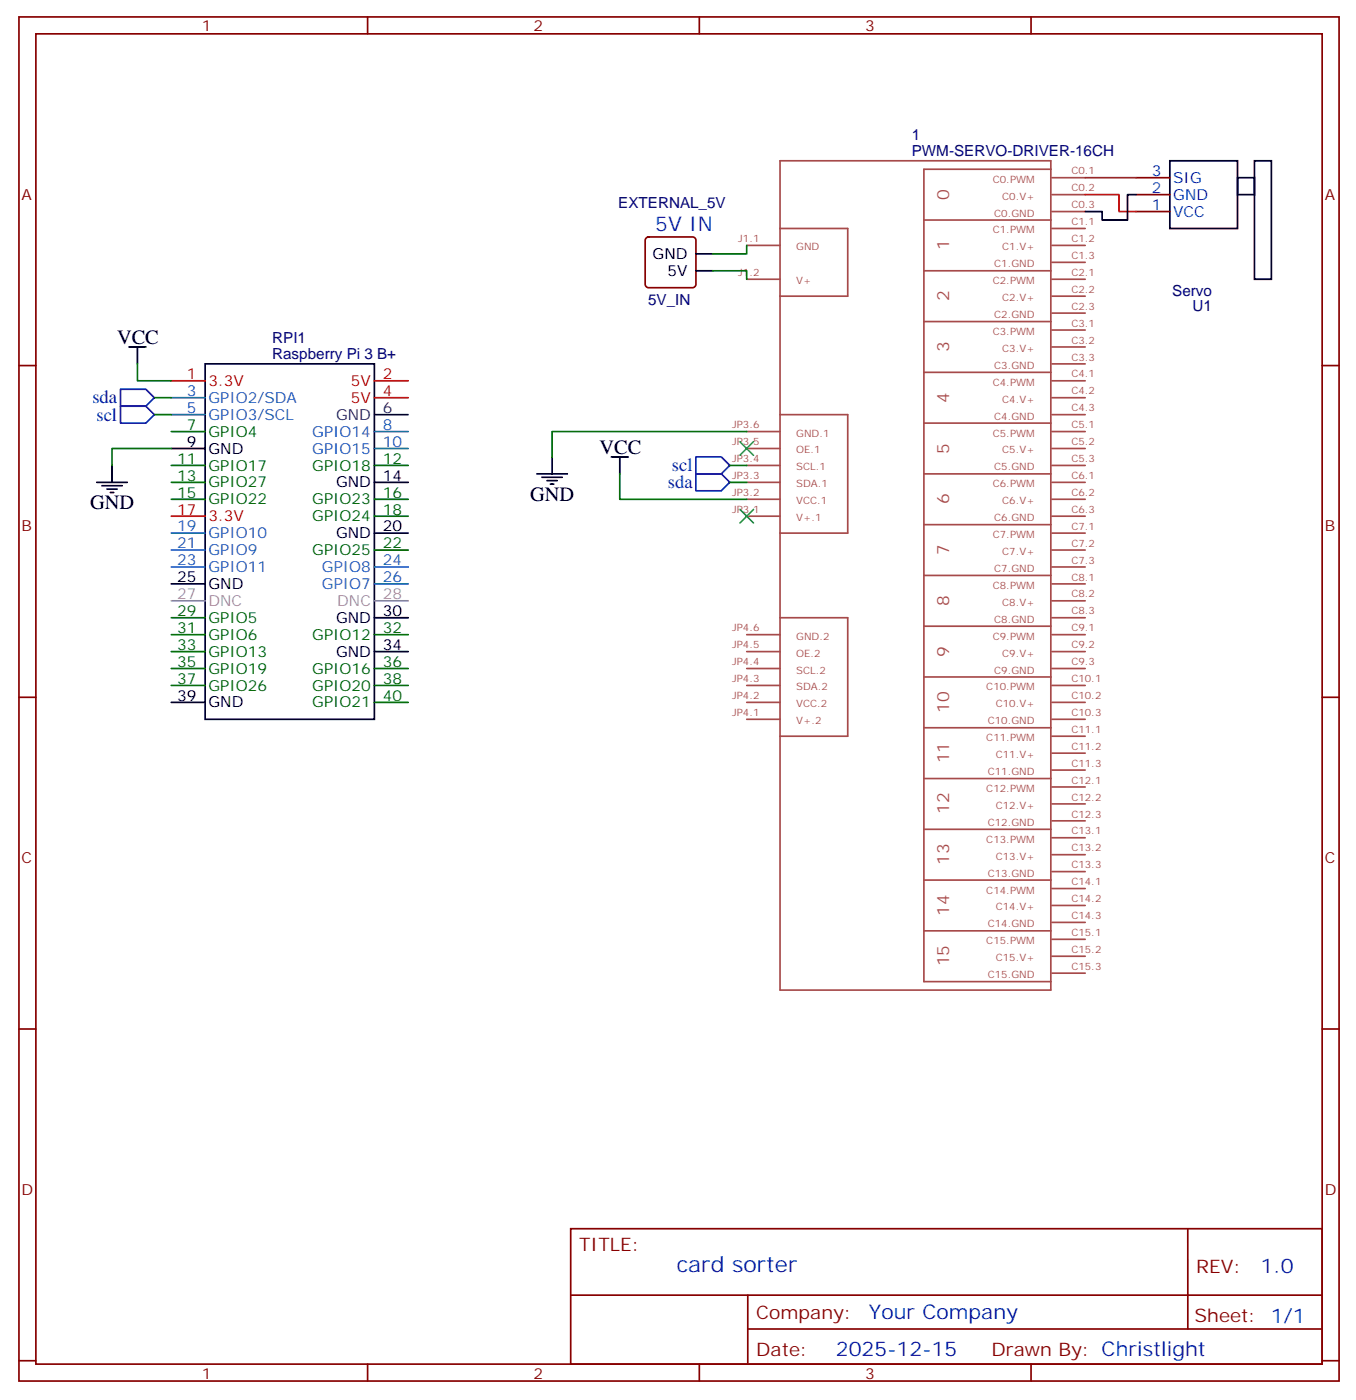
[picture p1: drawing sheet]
<svg xmlns="http://www.w3.org/2000/svg" width="283mm" height="292mm" viewBox="0 0 283 292" stroke-linecap="round" stroke-linejoin="round" font-family="sans-serif">
<g fill="none" stroke="#870000" stroke-width=".35">
<path d="M4 3.5h275.1v284.4h-275.1zM7.5 7.1h268.1v277.2h-268.1zM76.6 3.5v3.6M145.8 3.5v3.6M214.9 3.5v3.6M236.8 37h7M134.7 49.6l.5-.2h9.2a.71 .71 0 0 1 .7 .7v9.2a.76 .76 0 0 1-.7 .7h-9.2a.76 .76 0 0 1-.7-.7v-9.2zM236.8 44.1h7M236.8 40.6h7M4 76.2h3.5M275.6 76.2h3.5M4 145.3h3.5"/>
<path d="M275.6 145.3h3.5M4 214.5h3.5M275.6 214.5h3.5M119 256.1h156.6v28.2h-156.6zM247.6 256.1v20.9M119 270h156.5M155.9 277h119.6M155.9 270v14.1M4 283.6h3.5M76.6 284.3v3.6M145.8 284.3v3.6M214.9 284.3v3.6"/>
<path d="M275.6 283.6h3.5"/>
</g>
<g fill="none" stroke="#000" stroke-width=".35">
<path d="M243.8 33.5h14.2v14.1h-14.2zM258 37h3.5v3.6h-3.5zM261.5 33.5h3.5v24.7h-3.5zM145.1 56.4h3.5M145.1 52.9h3.5M236.8 40.6h-1.8v5.3h-5.3v-1.8h-3.5M26.9 72.3h3.5M28.6 72.3v3.5M42.8 75.8h35.2v74.1h-35.2zM23.4 97v3.5M35.7 93.5h7.1M111.9 98.8h6.4"/>
<path d="M113 99.5h4.2M115.1 95.2v3.6M127.4 95.2h3.6M129.2 95.2v3.6M20.2 100.5h6.3M21.2 101.2h4.3M22.3 102h2.1M23 102.7h.7M78 100.5h7.1M78 111.1h7.1M114 100.2h2.1M114.7 100.9h.7"/>
<path d="M35.7 121.7h7.1M78 128.8h7.1M78 135.8h7.1M35.7 146.4h7.1"/>
</g>
<path d="M226.2 40.6h7.1v3.5h3.5M35.7 79.4h7.1M78 79.4h7.1M78 82.9h7.1M35.7 107.6h7.1" fill="none" stroke="#f00" stroke-width=".35"/>
<path d="M35.7 82.9h7.1M35.7 86.4h7.1M78 90h7.1M78 93.5h7.1M35.7 111.1h7.1M35.7 114.7h7.1M35.7 118.2h7.1M78 118.2h7.1M78 121.7h7.1" fill="none" stroke="#06c" stroke-width=".35"/>
<path d="M78 86.4h7.1" fill="none" stroke="#333" stroke-width=".35"/>
<g fill="none" stroke="#060" stroke-width=".35">
<path d="M35.7 90h7.1M35.7 97h7.1M78 97h7.1M35.7 100.5h7.1M35.7 104.1h7.1M78 104.1h7.1M78 107.6h7.1M78 114.7h7.1M35.7 128.8h7.1M35.7 132.3h7.1M35.7 135.8h7.1M35.7 139.3h7.1"/>
<path d="M78 132.3h7.1M78 139.3h7.1M35.7 142.9h7.1M78 142.9h7.1M78 146.4h7.1"/>
</g>
<path d="M35.7 125.2h7.1M78 125.2h7.1" fill="none" stroke="#999" stroke-width=".35"/>
<g fill="none" stroke="#a64a4a" stroke-width=".35">
<path d="M162.6 33.5h56.4v172.9h-56.4zM219 35.3h-26.4v169.3h26.4M219.3 37h6.9M155.6 51.2h7M155.6 58.2h7M162.6 47.6h14.1v14.1h-14.1M192.6 45.9h26.4M192.6 56.4h26.4M219.3 40.6h6.9M219.3 44.1h6.9M219.3 47.6h6.9M219.3 51.2h6.9"/>
<path d="M219.3 54.7h6.9M219.3 58.2h6.9M192.6 67h26.4M192.6 77.6h26.4M219.3 61.7h6.9M219.3 65.3h6.9M219.3 68.8h6.9M219.3 72.3h6.9M219.3 75.8h6.9M219.3 79.4h6.9M155.6 90h7M155.6 93.5h7"/>
<path d="M155.6 97h7M162.6 86.4h14.1v24.7h-14.1M192.6 88.2h26.4M192.6 98.8h26.4M219.3 90h6.9M219.3 93.5h6.9M219.3 97h6.9M219.3 82.9h6.9M219.3 86.4h6.9M155.6 100.5h7M155.6 104.1h7M155.6 107.6h7"/>
<path d="M192.6 109.4h26.4M192.6 119.9h26.4M219.3 100.5h6.9M219.3 104.1h6.9M219.3 107.6h6.9M219.3 111.1h6.9M219.3 114.7h6.9M219.3 118.2h6.9M155.6 132.3h7M155.6 135.8h7M155.6 139.3h7M162.6 128.8h14.1v24.7h-14.1"/>
<path d="M192.6 130.5h26.4M219.3 121.7h6.9M219.3 125.2h6.9M219.3 128.8h6.9M219.3 132.3h6.9M219.3 135.8h6.9M219.3 139.3h6.9M155.6 142.9h7M155.6 146.4h7M155.6 149.9h7M192.6 141.1h26.4M192.6 151.7h26.4"/>
<path d="M219.3 142.9h6.9M219.3 146.4h6.9M219.3 149.9h6.9M219.3 153.5h6.9M219.3 157h6.9M192.6 162.3h26.4M192.6 172.9h26.4M219.3 160.5h6.9M219.3 164h6.9M219.3 167.6h6.9M219.3 171.1h6.9M219.3 174.6h6.9"/>
<path d="M219.3 178.2h6.9M192.6 183.4h26.4M192.6 194h26.4M219.3 181.7h6.9M219.3 185.2h6.9M219.3 188.7h6.9M219.3 192.3h6.9M219.3 195.8h6.9M219.3 199.3h6.9M219.3 202.8h6.9"/>
</g>
<path d="M148.6 56.4h7v1.8M155.6 51.2v1.7h-7M28.6 75.8v3.6h7.1M32.2 82.9h3.5M32.2 86.4h3.5M35.7 93.5h-12.3v3.5M129.2 98.8v5.3h26.4M152.1 97h3.5M155.6 90h-40.5v5.2M152.1 100.5h3.5" fill="none" stroke="#008700" stroke-width=".35"/>
<path d="M226.2 37h10.6" fill="none" stroke="#633" stroke-width=".35"/>
<path d="M154.2 92.1l2.9 2.8M157.1 92.1l-2.9 2.8M154.2 106.2l2.9 2.8M157.1 106.2l-2.9 2.8" fill="none" stroke="#3c3" stroke-width=".35"/>
<path d="M25.1 81.1h5.3l1.8 1.8-1.8 1.8h-5.3zM25.1 84.7h5.3l1.8 1.7-1.8 1.8h-5.3zM145.1 95.2h5.3l1.7 1.8-1.7 1.8h-5.3zM145.1 98.8h5.3l1.7 1.7-1.7 1.8h-5.3z" fill="none" stroke="#00f" stroke-width=".35"/>
<text font-size="4.6" fill="#00f" x="141" y="265.1">card sorter</text>
<g font-size="4.2" fill="#00f">
<text x="136.6" y="48.3">5V IN</text>
<text x="262.8" y="265.4">1.0</text>
<text x="181.1" y="274.9">Your Company</text>
<text x="174.2" y="282.7">2025-12-15</text>
</g>
<g font-size="4.2">
<text x="24.4" y="71.6">VCC</text>
<text x="125" y="94.5">VCC</text>
<text x="18.8" y="106.2">GND</text>
<text x="110.5" y="104.4">GND</text>
</g>
<g font-size="3.9" fill="#00f">
<text x="19.3" y="84.1">sda</text>
<text x="20.1" y="87.7">scl</text>
<text x="139.2" y="101.8">sda</text>
<text x="140" y="98.3">scl</text>
</g>
<g font-size="3.9" fill="#800">
<text x="120.7" y="260.7">TITLE:</text>
<text x="249.4" y="265.4">REV:</text>
<text x="157.6" y="274.9">Company:</text>
<text x="249" y="275.5">Sheet: 1/1</text>
<text x="157.6" y="282.6">Date:</text>
<text x="206.7" y="282.7">Drawn By: Christlight</text>
</g>
<g font-size="3.5" fill="#a54b4b">
<text x="197.9" y="41.6" transform="rotate(-90 197.9 41.6)">0</text>
<text x="197.9" y="52.2" transform="rotate(-90 197.9 52.2)">1</text>
<text x="197.9" y="62.8" transform="rotate(-90 197.9 62.8)">2</text>
<text x="197.9" y="73.4" transform="rotate(-90 197.9 73.4)">3</text>
<text x="197.9" y="84" transform="rotate(-90 197.9 84)">4</text>
<text x="197.9" y="94.5" transform="rotate(-90 197.9 94.5)">5</text>
<text x="197.9" y="105.1" transform="rotate(-90 197.9 105.1)">6</text>
<text x="197.9" y="115.7" transform="rotate(-90 197.9 115.7)">7</text>
<text x="197.9" y="126.3" transform="rotate(-90 197.9 126.3)">8</text>
<text x="197.9" y="136.9" transform="rotate(-90 197.9 136.9)">9</text>
<text x="197.9" y="148.5" transform="rotate(-90 197.9 148.5)">10</text>
<text x="197.9" y="159.1" transform="rotate(-90 197.9 159.1)">11</text>
<text x="197.9" y="169.7" transform="rotate(-90 197.9 169.7)">12</text>
<text x="197.9" y="180.3" transform="rotate(-90 197.9 180.3)">13</text>
<text x="197.9" y="190.9" transform="rotate(-90 197.9 190.9)">14</text>
<text x="197.9" y="201.4" transform="rotate(-90 197.9 201.4)">15</text>
</g>
<g font-size="3.2" fill="#800">
<text x="42.1" y="6.5">1</text>
<text x="111.2" y="6.5">2</text>
<text x="180.3" y="6.5">3</text>
<text x="4.5" y="41.6">A</text>
<text x="276.1" y="41.6">A</text>
<text x="4.5" y="110.8">B</text>
<text x="276.1" y="110.8">B</text>
<text x="4.5" y="179.9">C</text>
<text x="276.1" y="179.9">C</text>
<text x="4.5" y="249.1">D</text>
<text x="276.1" y="249.1">D</text>
<text x="42.1" y="287.3">1</text>
<text x="111.2" y="287.3">2</text>
<text x="180.3" y="287.3">3</text>
</g>
<g font-size="3.2" fill="#000080">
<text x="190.1" y="29.3">1</text>
<text x="190.1" y="32.5">PWM-SERVO-DRIVER-16CH</text>
<text x="128.9" y="43.5">EXTERNAL_5V</text>
<text x="135.1" y="63.5">5V_IN</text>
<text x="244.4" y="61.7">Servo</text>
<text x="248.6" y="64.9">U1</text>
<text x="56.7" y="71.6">RPI1</text>
<text x="56.7" y="74.7">Raspberry Pi 3 B+</text>
</g>
<g font-size="3.2" fill="#00f">
<text x="240.1" y="40.2">2</text>
<text x="240.1" y="36.7">3</text>
<text x="244.5" y="41.6">GND</text>
<text x="244.5" y="38.1">SIG</text>
<text x="240.1" y="43.7">1</text>
<text x="244.5" y="45.2">VCC</text>
</g>
<g font-size="3.2">
<text x="136" y="54">GND</text>
<text x="139.1" y="57.5">5V</text>
<text x="39" y="93.1">9</text>
<text x="43.5" y="94.5">GND</text>
<text x="70" y="101.6">GND</text>
<text x="79.8" y="100.2">14</text>
<text x="70" y="112.2">GND</text>
<text x="79.8" y="110.8">20</text>
<text x="37" y="121.4">25</text>
<text x="43.5" y="122.8">GND</text>
<text x="70" y="129.8">GND</text>
<text x="79.8" y="128.4">30</text>
<text x="70" y="136.9">GND</text>
<text x="79.8" y="135.5">34</text>
<text x="37" y="146">39</text>
<text x="43.5" y="147.5">GND</text>
</g>
<g font-size="3.2" fill="#f00">
<text x="39" y="79">1</text>
<text x="43.5" y="80.4">3.3V</text>
<text x="73.1" y="80.4">5V</text>
<text x="73.1" y="84">5V</text>
<text x="79.8" y="79">2</text>
<text x="79.8" y="82.5">4</text>
<text x="37" y="107.2">17</text>
<text x="43.5" y="108.7">3.3V</text>
</g>
<g font-size="3.2" fill="#06c">
<text x="39" y="82.5">3</text>
<text x="43.5" y="84">GPIO2/SDA</text>
<text x="39" y="86.1">5</text>
<text x="43.5" y="87.5">GPIO3/SCL</text>
<text x="79.8" y="89.6">8</text>
<text x="65.1" y="91">GPIO14</text>
<text x="65.1" y="94.5">GPIO15</text>
<text x="79.8" y="93.1">10</text>
<text x="37" y="110.8">19</text>
<text x="43.5" y="112.2">GPIO10</text>
<text x="37" y="114.3">21</text>
<text x="37" y="117.8">23</text>
<text x="43.5" y="115.7">GPIO9</text>
<text x="43.5" y="119.2">GPIO11</text>
<text x="67.1" y="119.2">GPIO8</text>
<text x="79.8" y="117.8">24</text>
<text x="67.1" y="122.8">GPIO7</text>
<text x="79.8" y="121.4">26</text>
</g>
<g font-size="3.2" fill="#060">
<text x="39" y="89.6">7</text>
<text x="43.5" y="91">GPIO4</text>
<text x="37" y="96.7">11</text>
<text x="37" y="100.2">13</text>
<text x="43.5" y="98.1">GPIO17</text>
<text x="43.5" y="101.6">GPIO27</text>
<text x="65.1" y="98.1">GPIO18</text>
<text x="79.8" y="96.7">12</text>
<text x="37" y="103.7">15</text>
<text x="43.5" y="105.1">GPIO22</text>
<text x="65.1" y="105.1">GPIO23</text>
<text x="79.8" y="103.7">16</text>
<text x="79.8" y="107.2">18</text>
<text x="65.1" y="108.7">GPIO24</text>
<text x="65.1" y="115.7">GPIO25</text>
<text x="79.8" y="114.3">22</text>
<text x="37" y="128.4">29</text>
<text x="37" y="131.9">31</text>
<text x="43.5" y="129.8">GPIO5</text>
<text x="79.8" y="131.9">32</text>
<text x="37" y="135.5">33</text>
<text x="43.5" y="133.3">GPIO6</text>
<text x="43.5" y="136.9">GPIO13</text>
<text x="65.1" y="133.3">GPIO12</text>
<text x="37" y="139">35</text>
<text x="37" y="142.5">37</text>
<text x="43.5" y="140.4">GPIO19</text>
<text x="43.5" y="143.9">GPIO26</text>
<text x="65.1" y="140.4">GPIO16</text>
<text x="65.1" y="143.9">GPIO20</text>
<text x="79.8" y="139">36</text>
<text x="79.8" y="142.5">38</text>
<text x="65.1" y="147.5">GPIO21</text>
<text x="79.8" y="146">40</text>
</g>
<g font-size="3.2" fill="#333">
<text x="70" y="87.5">GND</text>
<text x="79.8" y="86.1">6</text>
</g>
<g font-size="3.2" fill="#999">
<text x="37" y="124.9">27</text>
<text x="79.8" y="124.9">28</text>
<text x="43.5" y="126.3">DNC</text>
<text x="70.3" y="126.3">DNC</text>
</g>
<g font-size="2.1" fill="#a54b4b">
<text x="206.9" y="38.1">C0.PWM</text>
<text x="208.9" y="41.6">C0.V+</text>
<text x="223.3" y="36.3">C0.1</text>
<text x="223.3" y="39.9">C0.2</text>
<text x="207.2" y="45.1">C0.GND</text>
<text x="223.3" y="43.4">C0.3</text>
<text x="223.3" y="46.9">C1.1</text>
<text x="153.9" y="50.5">J1.1</text>
<text x="166" y="52.2">GND</text>
<text x="206.9" y="48.7">C1.PWM</text>
<text x="208.9" y="52.2">C1.V+</text>
<text x="223.3" y="50.5">C1.2</text>
<text x="223.3" y="54">C1.3</text>
<text x="153.9" y="57.5">J1.2</text>
<text x="166" y="59.2">V+</text>
<text x="206.9" y="59.2">C2.PWM</text>
<text x="207.2" y="55.7">C1.GND</text>
<text x="223.3" y="57.5">C2.1</text>
<text x="208.9" y="62.8">C2.V+</text>
<text x="223.3" y="61">C2.2</text>
<text x="223.3" y="64.6">C2.3</text>
<text x="206.9" y="69.8">C3.PWM</text>
<text x="207.2" y="66.3">C2.GND</text>
<text x="223.3" y="68.1">C3.1</text>
<text x="223.3" y="71.6">C3.2</text>
<text x="207.2" y="76.9">C3.GND</text>
<text x="208.9" y="73.4">C3.V+</text>
<text x="223.3" y="75.2">C3.3</text>
<text x="206.9" y="80.4">C4.PWM</text>
<text x="208.9" y="83.9">C4.V+</text>
<text x="223.3" y="78.7">C4.1</text>
<text x="223.3" y="82.2">C4.2</text>
<text x="152.6" y="89.3">JP3.6</text>
<text x="207.2" y="87.5">C4.GND</text>
<text x="223.3" y="85.7">C4.3</text>
<text x="223.3" y="89.3">C5.1</text>
<text x="152.6" y="92.8">JP3.5</text>
<text x="166" y="91">GND.1</text>
<text x="166" y="94.5">OE.1</text>
<text x="206.9" y="91">C5.PWM</text>
<text x="208.9" y="94.5">C5.V+</text>
<text x="223.3" y="92.8">C5.2</text>
<text x="152.6" y="96.3">JP3.4</text>
<text x="152.6" y="99.8">JP3.3</text>
<text x="166" y="98.1">SCL.1</text>
<text x="166" y="101.6">SDA.1</text>
<text x="206.9" y="101.6">C6.PWM</text>
<text x="207.2" y="98.1">C5.GND</text>
<text x="223.3" y="96.3">C5.3</text>
<text x="223.3" y="99.8">C6.1</text>
<text x="152.6" y="103.4">JP3.2</text>
<text x="152.6" y="106.9">JP3.1</text>
<text x="166" y="105.1">VCC.1</text>
<text x="208.9" y="105.1">C6.V+</text>
<text x="223.3" y="103.4">C6.2</text>
<text x="223.3" y="106.9">C6.3</text>
<text x="166" y="108.6">V+.1</text>
<text x="206.9" y="112.2">C7.PWM</text>
<text x="207.2" y="108.6">C6.GND</text>
<text x="223.3" y="110.4">C7.1</text>
<text x="223.3" y="114">C7.2</text>
<text x="207.2" y="119.2">C7.GND</text>
<text x="208.9" y="115.7">C7.V+</text>
<text x="223.3" y="117.5">C7.3</text>
<text x="206.9" y="122.7">C8.PWM</text>
<text x="223.3" y="121">C8.1</text>
<text x="223.3" y="124.5">C8.2</text>
<text x="152.6" y="131.6">JP4.6</text>
<text x="207.2" y="129.8">C8.GND</text>
<text x="208.9" y="126.3">C8.V+</text>
<text x="223.3" y="128.1">C8.3</text>
<text x="223.3" y="131.6">C9.1</text>
<text x="152.6" y="135.1">JP4.5</text>
<text x="166" y="133.3">GND.2</text>
<text x="166" y="136.9">OE.2</text>
<text x="206.9" y="133.3">C9.PWM</text>
<text x="208.9" y="136.9">C9.V+</text>
<text x="223.3" y="135.1">C9.2</text>
<text x="152.6" y="138.7">JP4.4</text>
<text x="152.6" y="142.2">JP4.3</text>
<text x="166" y="140.4">SCL.2</text>
<text x="166" y="143.9">SDA.2</text>
<text x="205.6" y="143.9">C10.PWM</text>
<text x="207.2" y="140.4">C9.GND</text>
<text x="223.3" y="138.7">C9.3</text>
<text x="223.3" y="142.2">C10.1</text>
<text x="152.6" y="145.7">JP4.2</text>
<text x="152.6" y="149.2">JP4.1</text>
<text x="166" y="147.4">VCC.2</text>
<text x="207.6" y="147.4">C10.V+</text>
<text x="223.3" y="145.7">C10.2</text>
<text x="223.3" y="149.2">C10.3</text>
<text x="166" y="151">V+.2</text>
<text x="205.6" y="154.5">C11.PWM</text>
<text x="205.9" y="151">C10.GND</text>
<text x="223.3" y="152.8">C11.1</text>
<text x="205.9" y="161.6">C11.GND</text>
<text x="207.6" y="158">C11.V+</text>
<text x="223.3" y="156.3">C11.2</text>
<text x="223.3" y="159.8">C11.3</text>
<text x="205.6" y="165.1">C12.PWM</text>
<text x="223.3" y="163.3">C12.1</text>
<text x="223.3" y="166.9">C12.2</text>
<text x="205.9" y="172.1">C12.GND</text>
<text x="207.6" y="168.6">C12.V+</text>
<text x="223.3" y="170.4">C12.3</text>
<text x="223.3" y="173.9">C13.1</text>
<text x="205.6" y="175.7">C13.PWM</text>
<text x="207.6" y="179.2">C13.V+</text>
<text x="223.3" y="177.5">C13.2</text>
<text x="205.9" y="182.7">C13.GND</text>
<text x="223.3" y="181">C13.3</text>
<text x="223.3" y="184.5">C14.1</text>
<text x="205.6" y="186.2">C14.PWM</text>
<text x="207.6" y="189.8">C14.V+</text>
<text x="223.3" y="188">C14.2</text>
<text x="223.3" y="191.6">C14.3</text>
<text x="205.6" y="196.8">C15.PWM</text>
<text x="205.9" y="193.3">C14.GND</text>
<text x="223.3" y="195.1">C15.1</text>
<text x="205.9" y="203.9">C15.GND</text>
<text x="207.6" y="200.4">C15.V+</text>
<text x="223.3" y="198.6">C15.2</text>
<text x="223.3" y="202.2">C15.3</text>
</g>
</svg>
